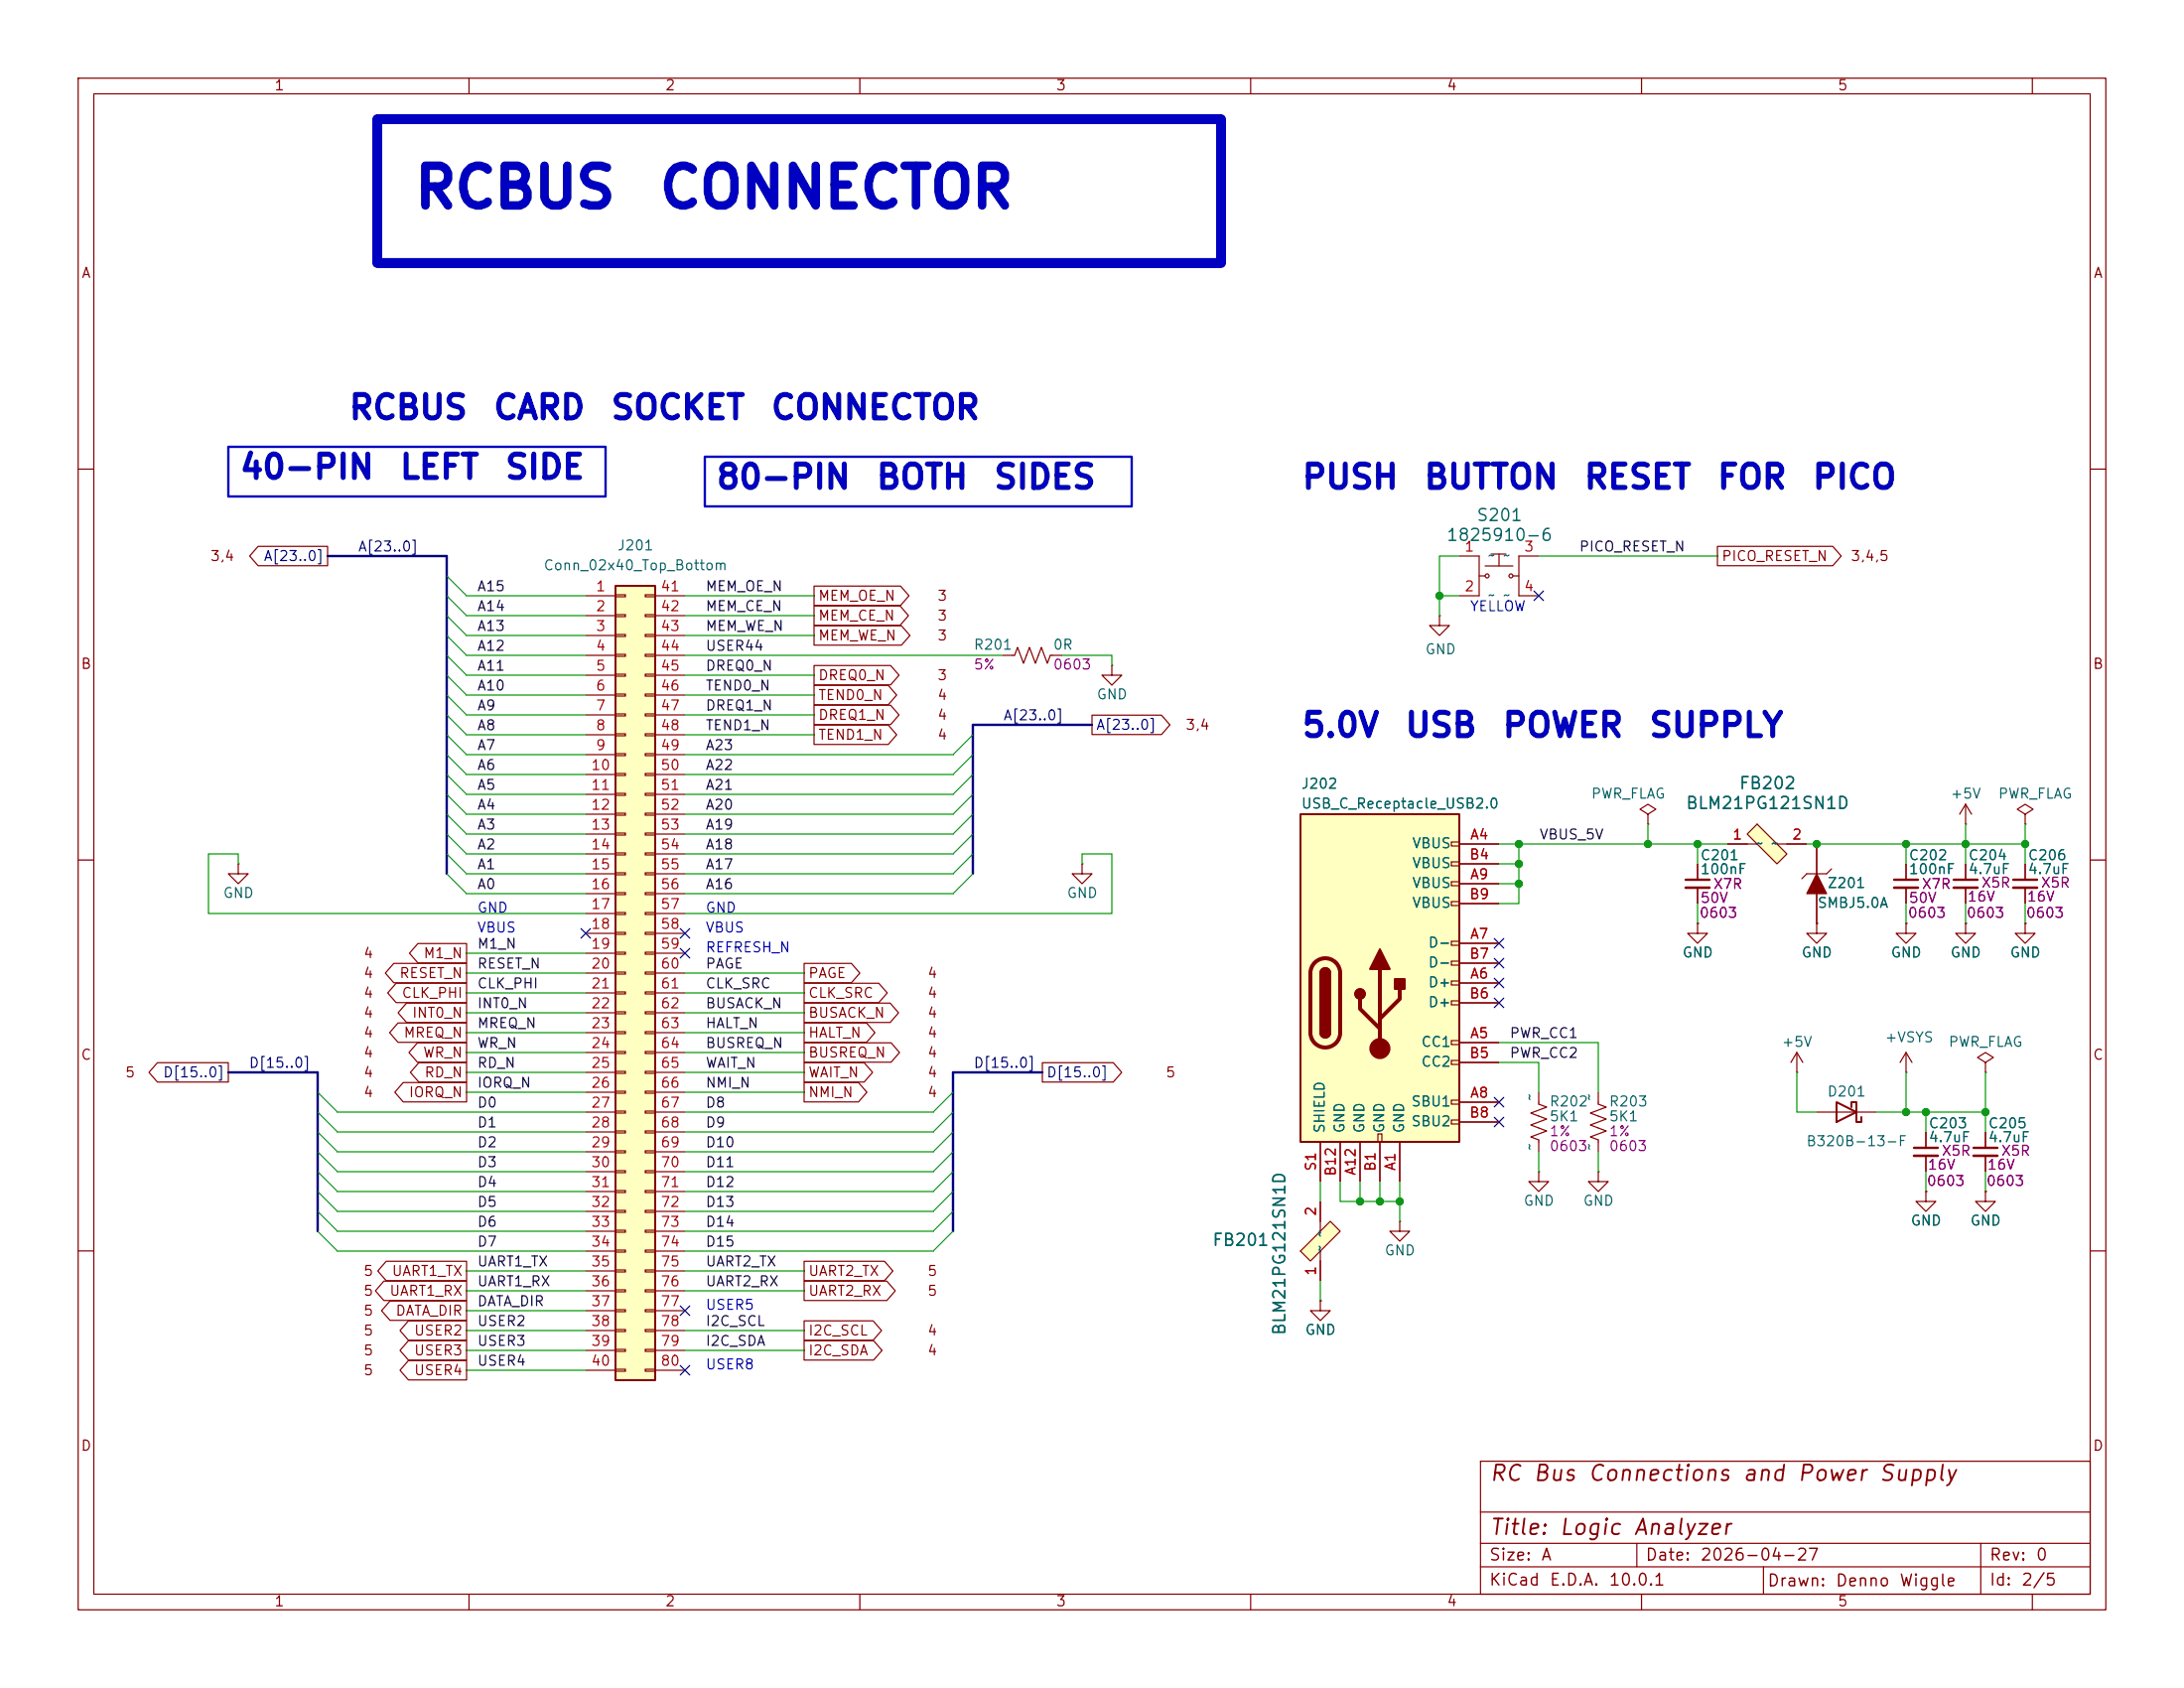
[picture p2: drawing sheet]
<svg xmlns="http://www.w3.org/2000/svg" width="279mm" height="216mm" viewBox="0 0 279 216" stroke-linecap="round" stroke-linejoin="round" font-family="sans-serif">
<g fill="none" stroke="#840000" stroke-width=".15">
<path d="M10 10h259.4v195.9h-259.4zM12 12h255.4v191.9h-255.4zM60 10v2M110 10v2M160 10v2M210 10v2M260 10v2M10 60h2M184.1 78.7v1.3h1.3l-1.3 1.3-1.2-1.3h1.2M184.1 78.7h.1M186.7 71.1h2.5v5.1h-2.5M189.2 73.7h.8"/>
<path d="M190 72.4h3.5M190.8 70.9h1.9M191.8 70.9v1.5M193.5 73.7h.8M196.8 71.1h-2.5v5.1h2.5M267.4 60h2M10 110h2M210.8 104.1l1-.6-1-.6-1 .6 1 .6v1.3M210.8 105.4h.1M217.2 118.1v1.3h1.2l-1.2 1.3-1.3-1.3h1.3M217.2 118.1h.1M217.2 110.5v2"/>
<path d="M217.2 113.5v2.1M232.4 118.1v1.3h1.3l-1.3 1.3-1.3-1.3h1.3M232.4 118.1h.1M232.4 108v3.8M232.4 114.3v3.8M234.3 111.1l-.6 .7h-2.6l-.6 .6M243.8 118.1v1.3h1.3l-1.3 1.3-1.2-1.3h1.2M243.8 118.1h.1M243.8 110.5v2M243.8 113.5v2.1M251.5 105.4h.1M251.5 118.1v1.3h1.2l-1.2 1.3-1.3-1.3h1.3"/>
<path d="M251.5 118.1h.1M251.5 102.9l-.8 1.2M251.5 102.9l.7 1.2M251.5 102.9v2.5M251.5 110.5v2M251.5 113.5v2.1M259.1 104.1l1-.6-1-.6-1 .6 1 .6v1.3M259.1 105.4h.1M259.1 118.1v1.3h1.2l-1.2 1.3-1.3-1.3h1.3M259.1 118.1h.1M259.1 110.5v2M259.1 113.5v2.1"/>
<path d="M267.4 110h2M196.8 139.7v1.5l1.1 .4-2.1 .8 2.1 .7-2.1 .8 2.1 .8-2.1 .7 1 .4v1.5M204.5 139.7v1.5l1 .4-2 .8 2 .7-2 .8 2 .8-2 .7 1 .4v1.5M229.9 137.2h.1M229.9 134.6l-.8 1.3M229.9 134.6l.7 1.3M229.9 134.6v2.6M243.8 137.2h.1M243.8 134.6l-.7 1.3M243.8 134.6l.8 1.3M243.8 134.6v2.6M254 135.9l1-.6-1-.7-1 .7 1 .6v1.3"/>
<path d="M254 137.2h.1M196.8 149.9v1.2h1.3l-1.3 1.3-1.2-1.3h1.2M196.8 149.9h.1M204.5 149.9v1.2h1.2l-1.2 1.3-1.3-1.3h1.3M204.5 149.9h.1M232.4 142.2h7.6M246.4 152.4v1.3h1.2l-1.2 1.2-1.3-1.2h1.3M246.4 152.4h.1M246.4 144.8v2M246.4 147.8v2.1M254 152.4v1.3h1.3l-1.3 1.2-1.3-1.2h1.3M254 152.4h.1"/>
<path d="M254 144.8v2M254 147.8v2.1M10 160h2M267.4 160h2M189.4 186.9h78v17h-78zM189.4 197.4h78M189.4 193.4h78M209.4 197.4v3M253.4 197.4v6.5M60 203.9v2M110 203.9v2M160 203.9v2"/>
<path d="M189.4 200.4h78M210 203.9v2M225.6 200.4v3.5M260 203.9v2"/>
<circle cx="190.2" cy="73.7" r=".25"/>
<circle cx="193.3" cy="73.7" r=".25"/>
</g>
<path d="M215.6 112.5h3.1M242.3 112.5h3.1M249.9 112.5h3.1M257.6 112.5h3M244.9 146.8h3M252.5 146.8h3" fill="none" stroke="#840000" stroke-width=".3"/>
<path d="M215.6 113.5h3.1M242.3 113.5h3.1M249.9 113.5h3.1M257.6 113.5h3M244.9 147.8h3M252.5 147.8h3" fill="none" stroke="#840000" stroke-width=".33"/>
<path d="M232.4 111.8l1.3 2.5h-2.6z" fill="#840000" stroke="#840000" stroke-width=".15"/>
<path d="M234.9 141l2.6 1.2-2.6 1.3zM236.9 141.6v-.6h.6v2.5h.6v-.6" fill="none" stroke="#840000" stroke-width=".25"/>
<path d="M166.4 104.1h20.3v42h-20.3z" fill="#ffffc2"/>
<g fill="none" stroke="#840000" stroke-width=".15">
<path d="M185.7 107.7h1v.5h-1zM185.7 110.2h1v.5h-1zM185.7 112.8h1v.5h-1zM185.7 115.3h1v.5h-1zM186.7 108h5.1M186.7 113h5.1M186.7 110.5h5.1M186.7 115.6h5.1M185.7 120.4h1v.5h-1zM185.7 122.9h1v.5h-1zM185.7 135.6h1v.5h-1zM185.7 125.5h1v.5h-1z"/>
<path d="M185.7 128h1v.5h-1zM185.7 133.1h1v.5h-1zM186.7 133.4h5.1M186.7 125.7h5.1M186.7 120.7h5.1M186.7 135.9h5.1M186.7 128.3h5.1M186.7 123.2h5.1M168.9 146.1v5M171.4 146.1v5M174 146.1v5M176.3 145h.5v1.1h-.5z"/>
<path d="M176.5 146.1v5M179.1 146.1v5M185.7 140.7h1v.5h-1zM185.7 143.3h1v.5h-1zM186.7 141h5.1M186.7 143.5h5.1M168.9 166.4v1.2h1.3l-1.3 1.3-1.3-1.3h1.3M168.9 166.4h.1"/>
</g>
<path d="M166.4 104.1h20.3v42h-20.3zM168.9 124.5a.64 .64 0 0 1 .6-.7 .64 .64 0 0 1 .7 .7M168.9 132.1a.64 .64 0 0 0 .6 .6 .64 .64 0 0 0 .7-.6" fill="none" stroke="#840000" stroke-width=".25"/>
<path d="M168.2 123.1a1.91 1.91 0 0 1 2.1-.4 1.91 1.91 0 0 1 1.1 1.8v7.6a1.91 1.91 0 0 1-1.9 1.9 1.91 1.91 0 0 1-1.9-1.9v-7.6a1.91 1.91 0 0 1 .6-1.4zM174 127.8v1.2l2.5 2.6M176.5 124v10.1M179.1 126.5v1.3l-2.6 2.5" fill="none" stroke="#840000" stroke-width=".51"/>
<g fill="#840000" stroke="#840000" stroke-width=".25">
<path d="M168.9 124.5h1.3v7.6h-1.3z"/>
<path d="M169.1 124a.64 .64 0 0 1 .7-.1 .64 .64 0 0 1 .4 .6h-1.3z"/>
<path d="M168.9 132.1h1.3a.64 .64 0 0 1-.7 .6 .64 .64 0 0 1-.6-.6z"/>
<path d="M176.5 121.4l1.3 2.6h-2.5z"/>
<path d="M178.4 125.2h1.3v1.3h-1.3z"/>
<circle cx="174" cy="127.1" r=".63"/>
</g>
<circle cx="176.5" cy="134.1" r="1.27" fill="#840000" stroke="#840000" stroke-width=".15"/>
<path d="M166.4 160l3.8-3.8 1.2 1.3-3.8 3.8z" fill="#ffffc2"/>
<path d="M128.3 83.8h1.5l.4-1 .7 2 .8-2 .8 2 .7-2 .8 2 .4-1h1.5M168.9 153.7v3.8M179.1 156.2v1.3h1.2l-1.2 1.3-1.3-1.3h1.3M179.1 156.2h.1M166.4 160l3.8-3.8 1.2 1.3-3.8 3.8zM168.9 160v3.8" fill="none" stroke="#840000" stroke-width=".15"/>
<path d="M223.5 106.7l1.3-1.3 3.8 3.8-1.3 1.3z" fill="#ffffc2"/>
<path d="M221 108h3.8M223.5 106.7l1.3-1.3 3.8 3.8-1.3 1.3zM227.3 108h3.8" fill="none" stroke="#840000" stroke-width=".15"/>
<path d="M78.7 74.9h5.1v101.6h-5.1z" fill="#ffffc2"/>
<path d="M78.7 74.9h5.1v101.6h-5.1z" fill="none" stroke="#840000" stroke-width=".25"/>
<g fill="none" stroke="#840000" stroke-width=".15">
<path d="M33 69.9h8.9v2.5h-8.9l-1.1-1.3zM74.9 76.2h3.8M74.9 78.7h3.8M78.7 76.1h1.3v.2h-1.3zM78.7 78.6h1.3v.3h-1.3zM82.5 76.1h1.3v.2h-1.3zM82.5 78.6h1.3v.3h-1.3zM83.8 76.2h3.8M83.8 78.7h3.8M104.1 75h11.1l1.1 1.2-1.1 1.2h-11.1zM104.1 77.5h11l1.1 1.2-1.1 1.3h-11zM219.7 69.9h14.8l1 1.2-1 1.3h-14.8z"/>
<path d="M74.9 81.3h3.8M74.9 83.8h3.8M74.9 86.4h3.8M74.9 88.9h3.8M74.9 91.4h3.8M74.9 94h3.8M74.9 96.5h3.8M74.9 99.1h3.8M78.7 81.2h1.3v.2h-1.3zM78.7 83.7h1.3v.2h-1.3zM78.7 86.2h1.3v.3h-1.3zM78.7 88.8h1.3v.2h-1.3z"/>
<path d="M78.7 91.3h1.3v.3h-1.3zM78.7 93.9h1.3v.2h-1.3zM78.7 96.4h1.3v.2h-1.3zM78.7 98.9h1.3v.3h-1.3zM82.5 81.2h1.3v.2h-1.3zM82.5 83.7h1.3v.2h-1.3zM82.5 86.2h1.3v.3h-1.3zM82.5 88.8h1.3v.2h-1.3zM82.5 91.3h1.3v.3h-1.3zM82.5 93.9h1.3v.2h-1.3zM82.5 96.4h1.3v.2h-1.3zM82.5 98.9h1.3v.3h-1.3z"/>
<path d="M83.8 81.3h3.8M83.8 83.8h3.8M83.8 86.4h3.8M83.8 88.9h3.8M83.8 91.4h3.8M83.8 94h3.8M83.8 96.5h3.8M83.8 99.1h3.8M104.1 92.7h9.5l1.1 1.3-1.1 1.2h-9.5zM104.1 85.1h9.8l1.1 1.3-1.1 1.2h-9.8zM104.1 80h11.2l1.1 1.3-1.1 1.2h-11.2zM104.1 90.2h9.8l1.1 1.2-1.1 1.3h-9.8z"/>
<path d="M104.1 87.7h9.5l1.1 1.2-1.1 1.2h-9.5zM139.7 91.5h8.9l1.1 1.2-1.1 1.2h-8.9zM142.2 85.1v1.3h1.3l-1.3 1.2-1.2-1.2h1.2M142.2 85.1h.1M30.5 110.5v1.3h1.2l-1.2 1.2-1.3-1.2h1.3M30.5 110.5h.1M74.9 101.6h3.8M74.9 104.1h3.8M74.9 106.7h3.8M74.9 109.2h3.8M74.9 111.8h3.8M74.9 114.3h3.8"/>
<path d="M74.9 116.8h3.8M74.9 119.4h3.8M78.7 101.5h1.3v.2h-1.3zM78.7 104h1.3v.3h-1.3zM78.7 106.6h1.3v.2h-1.3zM78.7 109.1h1.3v.2h-1.3zM78.7 111.6h1.3v.3h-1.3zM78.7 114.2h1.3v.2h-1.3zM78.7 116.7h1.3v.3h-1.3zM78.7 119.3h1.3v.2h-1.3zM82.5 101.5h1.3v.2h-1.3zM82.5 104h1.3v.3h-1.3z"/>
<path d="M82.5 106.6h1.3v.2h-1.3zM82.5 109.1h1.3v.2h-1.3zM82.5 111.6h1.3v.3h-1.3zM82.5 114.2h1.3v.2h-1.3zM82.5 116.7h1.3v.3h-1.3zM82.5 119.3h1.3v.2h-1.3zM83.8 101.6h3.8M83.8 104.1h3.8M83.8 106.7h3.8M83.8 109.2h3.8M83.8 111.8h3.8M83.8 114.3h3.8"/>
<path d="M83.8 116.8h3.8M83.8 119.4h3.8M138.4 110.5v1.3h1.3l-1.3 1.2-1.2-1.2h1.2M138.4 110.5h.1M186.7 108h5.1M186.7 113h5.1M186.7 110.5h5.1M186.7 115.6h5.1M217.2 118.1h.1M217.2 110.5v2M217.2 113.5v2.1M221 108h2.5"/>
<path d="M228.6 108h2.5M232.4 118.1h.1M232.4 108v3.8M232.4 114.3v3.8M243.8 118.1h.1M243.8 110.5v2M243.8 113.5v2.1M251.5 118.1h.1M251.5 110.5v2M251.5 113.5v2.1M259.1 118.1h.1M259.1 110.5v2"/>
<path d="M259.1 113.5v2.1M20.1 135.9h9.1v2.5h-9.1l-1-1.2zM50.4 123.2h9.3v2.5h-9.3l-1.1-1.2zM50.7 125.8h9v2.4h-9l-1.1-1.2zM50.9 130.8h8.8v2.5h-8.8l-1.1-1.2zM51.6 138.5h8.1v2.4h-8.1l-1.1-1.2zM52 128.3h7.7v2.5h-7.7l-1.1-1.3zM53.4 133.4h6.3v2.5h-6.3l-1.1-1.3zM53.5 120.7h6.2v2.5h-6.2l-1.1-1.3zM53.6 135.9h6.1v2.5h-6.1l-1.1-1.2zM74.9 121.9h3.8M74.9 124.5h3.8"/>
<path d="M74.9 127h3.8M74.9 129.5h3.8M74.9 132.1h3.8M74.9 134.6h3.8M74.9 137.2h3.8M74.9 139.7h3.8M78.7 121.8h1.3v.2h-1.3zM78.7 124.3h1.3v.3h-1.3zM78.7 126.9h1.3v.2h-1.3zM78.7 129.4h1.3v.3h-1.3zM78.7 132h1.3v.2h-1.3zM78.7 134.5h1.3v.2h-1.3z"/>
<path d="M78.7 137h1.3v.3h-1.3zM78.7 139.6h1.3v.2h-1.3zM82.5 121.8h1.3v.2h-1.3zM82.5 124.3h1.3v.3h-1.3zM82.5 126.9h1.3v.2h-1.3zM82.5 129.4h1.3v.3h-1.3zM82.5 132h1.3v.2h-1.3zM82.5 134.5h1.3v.2h-1.3zM82.5 137h1.3v.3h-1.3zM82.5 139.6h1.3v.2h-1.3zM83.8 121.9h3.8M83.8 124.5h3.8"/>
<path d="M83.8 127h3.8M83.8 129.5h3.8M83.8 132.1h3.8M83.8 134.6h3.8M83.8 137.2h3.8M83.8 139.7h3.8M102.9 133.4h11.1l1.1 1.2-1.1 1.3h-11.1zM102.9 128.3h11l1.1 1.2-1.1 1.3h-11zM102.9 125.8h9.5l1.1 1.2-1.1 1.2h-9.5zM102.9 123.2h6l1.1 1.3-1.1 1.2h-6zM102.9 135.9h7.7l1 1.3-1 1.2h-7.7zM102.9 138.5h6.9l1.1 1.2-1.1 1.2h-6.9z"/>
<path d="M102.9 130.8h8l1 1.3-1 1.2h-8zM133.3 135.9h9.1l1.1 1.3-1.1 1.2h-9.1zM186.7 133.4h5.1M186.7 125.7h5.1M186.7 120.7h5.1M186.7 135.9h5.1M186.7 128.3h5.1M186.7 123.2h5.1M74.9 142.2h3.8M74.9 144.8h3.8M74.9 147.3h3.8M74.9 149.9h3.8"/>
<path d="M74.9 152.4h3.8M74.9 154.9h3.8M74.9 157.5h3.8M78.7 142.1h1.3v.3h-1.3zM78.7 144.7h1.3v.2h-1.3zM78.7 147.2h1.3v.2h-1.3zM78.7 149.7h1.3v.3h-1.3zM78.7 152.3h1.3v.2h-1.3zM78.7 154.8h1.3v.3h-1.3zM78.7 157.4h1.3v.2h-1.3zM78.7 159.9h1.3v.2h-1.3zM82.5 142.1h1.3v.3h-1.3z"/>
<path d="M82.5 144.7h1.3v.2h-1.3zM82.5 147.2h1.3v.2h-1.3zM82.5 149.7h1.3v.3h-1.3zM82.5 152.3h1.3v.2h-1.3zM82.5 154.8h1.3v.3h-1.3zM82.5 157.4h1.3v.2h-1.3zM82.5 159.9h1.3v.2h-1.3zM83.8 142.2h3.8M83.8 144.8h3.8M83.8 147.3h3.8M83.8 149.9h3.8M83.8 152.4h3.8"/>
<path d="M83.8 154.9h3.8M83.8 157.5h3.8M168.9 146.1v5M168.9 153.7v2.5M171.4 146.1v5M174 146.1v5M176.5 146.1v5M179.1 146.1v5M186.7 141h5.1M186.7 143.5h5.1M246.4 152.4h.1M246.4 144.8v2"/>
<path d="M246.4 147.8v2.1M254 152.4h.1M254 144.8v2M254 147.8v2.1M49.1 163.9h10.6v2.4h-10.6l-1.1-1.2zM49.4 161.3h10.3v2.5h-10.3l-1.1-1.2zM49.9 166.4h9.8v2.5h-9.8l-1.1-1.3zM52.3 171.5h7.4v2.5h-7.4l-1.1-1.3zM52.3 168.9h7.4v2.5h-7.4l-1.1-1.2zM52.3 174h7.4v2.5h-7.4l-1.1-1.2zM74.9 160h3.8M74.9 162.6h3.8"/>
<path d="M74.9 165.1h3.8M74.9 167.6h3.8M74.9 170.2h3.8M74.9 172.7h3.8M74.9 175.3h3.8M78.7 162.4h1.3v.3h-1.3zM78.7 165h1.3v.2h-1.3zM78.7 167.5h1.3v.3h-1.3zM78.7 170.1h1.3v.2h-1.3zM78.7 172.6h1.3v.2h-1.3zM78.7 175.1h1.3v.3h-1.3zM82.5 162.4h1.3v.3h-1.3z"/>
<path d="M82.5 165h1.3v.2h-1.3zM82.5 167.5h1.3v.3h-1.3zM82.5 170.1h1.3v.2h-1.3zM82.5 172.6h1.3v.2h-1.3zM82.5 175.1h1.3v.3h-1.3zM83.8 160h3.8M83.8 162.6h3.8M83.8 165.1h3.8M83.8 167.6h3.8M83.8 170.2h3.8M83.8 172.7h3.8M83.8 175.3h3.8"/>
<path d="M102.9 171.5h8.9l1 1.2-1 1.3h-8.9zM102.9 168.9h8.8l1.1 1.3-1.1 1.2h-8.8zM102.9 161.3h10.3l1 1.3-1 1.2h-10.3zM102.9 163.9h10.6l1 1.2-1 1.2h-10.6zM168.9 166.4h.1M168.9 161.3v2.5"/>
</g>
<path d="M41.9 71.1h15.2v40.7M139.7 92.7h-15.2v19.1M29.2 137.2h11.4v20.3M133.3 137.2h-11.4v20.3" fill="none" stroke="#000084" stroke-width=".3"/>
<g fill="none" stroke="#009600" stroke-width=".15">
<path d="M57.1 78.7l2.6 2.6h15.2M57.1 76.2l2.6 2.5h15.2M57.1 73.7l2.6 2.5h15.2M87.6 78.7h16.5M87.6 76.2h16.5M184.1 76.2h2.6M186.7 71.1h-2.6v7.6M196.8 71.1h22.9M57.1 86.4l2.6 2.5h15.2M57.1 91.4l2.6 2.6h15.2M57.1 83.8l2.6 2.6h15.2M57.1 81.3l2.6 2.5h15.2"/>
<path d="M57.1 88.9l2.6 2.5h15.2M57.1 96.5l2.6 2.6h15.2M57.1 94l2.6 2.5h15.2M57.1 99.1l2.6 2.5h15.2M87.6 88.9h16.5M87.6 94h16.5M87.6 86.4h16.5M87.6 81.3h16.5M87.6 83.8h40.7M87.6 91.4h16.5M124.5 96.5l-2.6 2.6h-34.3M124.5 94l-2.6 2.5h-34.3"/>
<path d="M124.5 99.1l-2.6 2.5h-34.3M135.9 83.8h6.3v1.3M30.5 110.5v-1.3h-3.8v7.6h48.2M57.1 106.7l2.6 2.5h15.2M57.1 111.8l2.6 2.5h15.2M57.1 109.2l2.6 2.6h15.2M57.1 101.6l2.6 2.5h15.2M57.1 104.1l2.6 2.6h15.2M124.5 106.7l-2.6 2.5h-34.3M124.5 111.8l-2.6 2.5h-34.3M124.5 109.2l-2.6 2.6h-34.3M124.5 101.6l-2.6 2.5h-34.3"/>
<path d="M124.5 104.1l-2.6 2.6h-34.3M138.4 110.5v-1.3h3.8v7.6h-54.6M191.8 108h29.2M191.8 110.5h2.5M191.8 113h2.5M194.3 108v7.6h-2.5M210.8 105.4v2.6M217.2 108v2.5M217.2 115.6v2.5M231.1 108h28M243.8 108v2.5M243.8 115.6v2.5"/>
<path d="M251.5 105.4v5.1M251.5 115.6v2.5M259.1 105.4v5.1M259.1 115.6v2.5M40.6 139.7l2.6 2.5h31.7M59.7 121.9h15.2M59.7 132.1h15.2M59.7 127h15.2M59.7 129.5h15.2M59.7 139.7h15.2M59.7 137.2h15.2M59.7 134.6h15.2"/>
<path d="M59.7 124.5h15.2M87.6 132.1h15.3M87.6 127h15.3M87.6 129.5h15.3M87.6 139.7h15.3M87.6 137.2h15.3M87.6 134.6h15.3M87.6 124.5h15.3M121.9 139.7l-2.5 2.5h-31.8M191.8 135.9h5v3.8M191.8 133.4h12.7v6.3M229.9 137.2v5h2.5"/>
<path d="M243.8 137.2v5M254 137.2v7.6M40.6 157.5l2.6 2.5h31.7M40.6 144.8l2.6 2.5h31.7M40.6 147.3l2.6 2.6h31.7M40.6 142.2l2.6 2.6h31.7M40.6 154.9l2.6 2.6h31.7M40.6 152.4l2.6 2.5h31.7M40.6 149.9l2.6 2.5h31.7M121.9 157.5l-2.5 2.5h-31.8M121.9 144.8l-2.5 2.5h-31.8M121.9 147.3l-2.5 2.6h-31.8"/>
<path d="M121.9 142.2l-2.5 2.6h-31.8M121.9 154.9l-2.5 2.6h-31.8M121.9 152.4l-2.5 2.5h-31.8M121.9 149.9l-2.5 2.5h-31.8M168.9 151.1v2.6M171.4 151.1v2.6h7.7M174 151.1v2.6M176.5 151.1v2.6M179.1 151.1v5.1M196.8 147.3v2.6M204.5 147.3v2.6M240 142.2h14"/>
<path d="M246.4 142.2v2.6M246.4 149.9v2.5M254 149.9v2.5M59.7 172.7h15.2M59.7 170.2h15.2M59.7 175.3h15.2M59.7 162.6h15.2M59.7 165.1h15.2M59.7 167.6h15.2M87.6 172.7h15.3M87.6 170.2h15.3M87.6 162.6h15.3"/>
<path d="M87.6 165.1h15.3M168.9 163.8v2.6"/>
</g>
<g fill="none" stroke="#000084" stroke-width=".15">
<path d="M196.2 75.6l1.3 1.2M197.5 75.6l-1.3 1.2M74.3 118.8l1.2 1.2M75.5 118.8l-1.2 1.2M87 118.8l1.2 1.2M88.2 118.8l-1.2 1.2M87 121.3l1.2 1.2M88.2 121.3l-1.2 1.2M191.2 125.1l1.2 1.2M191.2 122.6l1.2 1.2M191.2 127.7l1.2 1.2M191.2 120l1.2 1.3"/>
<path d="M192.4 125.1l-1.2 1.2M192.4 122.6l-1.2 1.2M192.4 127.7l-1.2 1.2M192.4 120l-1.2 1.3M191.2 140.4l1.2 1.2M191.2 142.9l1.2 1.2M192.4 140.4l-1.2 1.2M192.4 142.9l-1.2 1.2M87 174.7l1.2 1.2M87 167l1.2 1.2M88.2 174.7l-1.2 1.2M88.2 167l-1.2 1.2"/>
</g>
<path d="M48.3 15.2h107.9v18.4h-107.9z" fill="none" stroke="#0000c2" stroke-width="1.3"/>
<path d="M29.2 57.2h48.3v6.3h-48.3zM90.2 58.4h54.6v6.4h-54.6z" fill="none" stroke="#0000c2" stroke-width=".3"/>
<g fill="#009600" stroke="#009600" stroke-width=".13">
<circle cx="184.1" cy="76.2" r=".46"/>
<circle cx="194.3" cy="110.5" r=".46"/>
<circle cx="210.8" cy="108" r=".46"/>
<circle cx="194.3" cy="108" r=".46"/>
<circle cx="232.4" cy="108" r=".46"/>
<circle cx="217.2" cy="108" r=".46"/>
<circle cx="174" cy="153.7" r=".46"/>
<circle cx="176.5" cy="153.7" r=".46"/>
<circle cx="179.1" cy="153.7" r=".46"/>
<circle cx="194.3" cy="113" r=".46"/>
<circle cx="243.8" cy="108" r=".46"/>
<circle cx="246.4" cy="142.2" r=".46"/>
<circle cx="254" cy="142.2" r=".46"/>
<circle cx="251.5" cy="108" r=".46"/>
<circle cx="259.1" cy="108" r=".46"/>
<circle cx="243.8" cy="142.2" r=".46"/>
</g>
<g font-size="5.1" fill="#0000c2">
<text x="52.7" y="27.8">RCBUS</text>
<text x="84" y="27.8">CONNECTOR</text>
</g>
<g font-size="3" fill="#0000c2">
<text x="44.4" y="54.4">RCBUS</text>
<text x="62.9" y="54.4">CARD</text>
<text x="78" y="54.4">SOCKET</text>
<text x="98.4" y="54.4">CONNECTOR</text>
<text x="30.5" y="62">40-PIN</text>
<text x="50.9" y="62">LEFT</text>
<text x="64.4" y="62">SIDE</text>
<text x="91.4" y="63.3">80-PIN</text>
<text x="111.9" y="63.3">BOTH</text>
<text x="126.9" y="63.3">SIDES</text>
<text x="166.4" y="63.3">PUSH</text>
<text x="182" y="63.3">BUTTON</text>
<text x="202.5" y="63.3">RESET</text>
<text x="219.5" y="63.3">FOR</text>
<text x="231.7" y="63.3">PICO</text>
<text x="166.4" y="95">5.0V</text>
<text x="179.6" y="95">USB</text>
<text x="192" y="95">POWER</text>
<text x="210.8" y="95">SUPPLY</text>
</g>
<g font-size="2" fill="#840000">
<text x="190.4" y="189.9">RC Bus Connections and Power Supply</text>
<text x="190.4" y="196.8">Title: Logic Analyzer</text>
</g>
<g font-size="1.5" fill="#006464">
<text x="184.9" y="69.6">1825910-6</text>
<text x="188.8" y="67">S201</text>
<text x="222.4" y="101.3">FB202</text>
<text x="215.6" y="103.9">BLM21PG121SN1D</text>
<text x="155" y="159.7">FB201</text>
<text x="164.8" y="170.9" transform="rotate(-90 164.8 170.9)">BLM21PG121SN1D</text>
</g>
<g font-size="1.5" fill="#840000">
<text x="190.4" y="203.2">KiCad</text>
<text x="190.4" y="200">Size:</text>
<text x="197.1" y="200">A</text>
<text x="198.1" y="203.2">E.D.A.</text>
<text x="205.7" y="203.2">10.0.1</text>
<text x="210.4" y="200">Date:</text>
<text x="217.4" y="200">2026-04-27</text>
<text x="226" y="203.3">Drawn:</text>
<text x="234.7" y="203.3">Denno</text>
<text x="242.9" y="203.3">Wiggle</text>
<text x="254.4" y="200">Rev:</text>
<text x="254.4" y="203.2">Id:</text>
<text x="258.5" y="203.2">2/5</text>
<text x="260.3" y="200">0</text>
</g>
<g font-size="1.3" fill="#840000">
<text x="35" y="11.9">1</text>
<text x="85" y="11.9">2</text>
<text x="135" y="11.9">3</text>
<text x="185" y="11.9">4</text>
<text x="235" y="11.9">5</text>
<text x="10.3" y="35.9">A</text>
<text x="267.7" y="35.9">A</text>
<text x="26.8" y="72.1">3,4</text>
<text x="104.6" y="77.2">MEM_OE_N</text>
<text x="119.8" y="77.2">3</text>
<text x="220.2" y="72.1">PICO_RESET_N</text>
<text x="236.7" y="72.1">3,4,5</text>
<text x="104.6" y="79.7">MEM_CE_N</text>
<text x="104.6" y="82.2">MEM_WE_N</text>
<text x="119.8" y="79.7">3</text>
<text x="119.8" y="82.2">3</text>
<text x="10.3" y="85.9">B</text>
<text x="104.6" y="87.3">DREQ0_N</text>
<text x="104.6" y="89.9">TEND0_N</text>
<text x="119.8" y="87.3">3</text>
<text x="119.8" y="89.9">4</text>
<text x="267.7" y="85.9">B</text>
<text x="104.6" y="94.9">TEND1_N</text>
<text x="104.6" y="92.4">DREQ1_N</text>
<text x="119.8" y="94.9">4</text>
<text x="119.8" y="92.4">4</text>
<text x="151.6" y="93.7">3,4</text>
<text x="46.4" y="125.4">4</text>
<text x="46.4" y="122.9">4</text>
<text x="51" y="125.4">RESET_N</text>
<text x="54.1" y="122.9">M1_N</text>
<text x="103.3" y="125.4">PAGE</text>
<text x="118.6" y="125.4">4</text>
<text x="46.4" y="130.5">4</text>
<text x="46.4" y="128">4</text>
<text x="51.3" y="128">CLK_PHI</text>
<text x="52.6" y="130.5">INT0_N</text>
<text x="103.3" y="130.5">BUSACK_N</text>
<text x="103.3" y="128">CLK_SRC</text>
<text x="118.6" y="130.5">4</text>
<text x="118.6" y="128">4</text>
<text x="10.3" y="135.9">C</text>
<text x="46.4" y="135.6">4</text>
<text x="46.4" y="133">4</text>
<text x="51.5" y="133">MREQ_N</text>
<text x="54" y="135.6">WR_N</text>
<text x="103.3" y="135.6">BUSREQ_N</text>
<text x="103.3" y="133">HALT_N</text>
<text x="118.6" y="135.6">4</text>
<text x="118.6" y="133">4</text>
<text x="267.7" y="135.9">C</text>
<text x="15.9" y="138.1">5</text>
<text x="46.4" y="140.7">4</text>
<text x="46.4" y="138.1">4</text>
<text x="52.2" y="140.7">IORQ_N</text>
<text x="54.2" y="138.1">RD_N</text>
<text x="103.3" y="138.1">WAIT_N</text>
<text x="103.3" y="140.7">NMI_N</text>
<text x="118.6" y="138.1">4</text>
<text x="118.6" y="140.7">4</text>
<text x="149" y="138.1">5</text>
<text x="46.4" y="166.1">5</text>
<text x="46.4" y="163.5">5</text>
<text x="49.7" y="166.1">UART1_RX</text>
<text x="50" y="163.5">UART1_TX</text>
<text x="103.3" y="163.5">UART2_TX</text>
<text x="103.3" y="166.1">UART2_RX</text>
<text x="118.6" y="163.5">5</text>
<text x="118.6" y="166.1">5</text>
<text x="46.4" y="173.7">5</text>
<text x="46.4" y="171.1">5</text>
<text x="46.4" y="168.6">5</text>
<text x="50.5" y="168.6">DATA_DIR</text>
<text x="52.9" y="173.7">USER3</text>
<text x="52.9" y="171.1">USER2</text>
<text x="103.3" y="173.7">I2C_SDA</text>
<text x="103.3" y="171.1">I2C_SCL</text>
<text x="118.6" y="173.7">4</text>
<text x="118.6" y="171.1">4</text>
<text x="46.4" y="176.2">5</text>
<text x="52.9" y="176.2">USER4</text>
<text x="10.3" y="185.9">D</text>
<text x="267.7" y="185.9">D</text>
<text x="35" y="205.8">1</text>
<text x="85" y="205.8">2</text>
<text x="135" y="205.8">3</text>
<text x="185" y="205.8">4</text>
<text x="235" y="205.8">5</text>
</g>
<g font-size="1.3" fill="#000084">
<text x="45.7" y="70.9">A[23..0]</text>
<text x="33.6" y="72.1">A[23..0]</text>
<text x="128.3" y="92.4">A[23..0]</text>
<text x="140.1" y="93.7">A[23..0]</text>
<text x="31.7" y="136.9">D[15..0]</text>
<text x="124.5" y="136.9">D[15..0]</text>
<text x="20.8" y="138.1">D[15..0]</text>
<text x="133.8" y="138.1">D[15..0]</text>
</g>
<g font-size="1.3" fill="#006464">
<text x="78.9" y="70.7">J201</text>
<text x="190.2" y="72">~ ~</text>
<text x="69.4" y="73.3">Conn_02x40_Top_Bottom</text>
<text x="190.2" y="77.1">~ ~</text>
<text x="124.5" y="83.4">R201</text>
<text x="134.6" y="83.4">0R</text>
<text x="182.2" y="84">GND</text>
<text x="140.2" y="89.8">GND</text>
<text x="166.4" y="101.2">J202</text>
<text x="166.4" y="103.7">USB_C_Receptacle_USB2.0</text>
<text x="203.5" y="102.5">PWR_FLAG</text>
<text x="249.4" y="102.5">+5V</text>
<text x="255.5" y="102.5">PWR_FLAG</text>
<text x="180.6" y="108.8">VBUS</text>
<text x="180.6" y="113.9">VBUS</text>
<text x="180.6" y="111.4">VBUS</text>
<text x="217.4" y="110.3">C201</text>
<text x="217.4" y="112.1">100nF</text>
<text x="224.5" y="108.8">~ ~</text>
<text x="233.7" y="113.9">Z201</text>
<text x="244.1" y="110.3">C202</text>
<text x="244.1" y="112.1">100nF</text>
<text x="251.7" y="110.3">C204</text>
<text x="251.7" y="112.1">4.7uF</text>
<text x="259.3" y="110.3">C206</text>
<text x="259.3" y="112.1">4.7uF</text>
<text x="28.4" y="115.2">GND</text>
<text x="136.4" y="115.2">GND</text>
<text x="180.6" y="116.4">VBUS</text>
<text x="232.4" y="116.4">SMBJ5.0A</text>
<text x="182.6" y="121.5">D-</text>
<text x="182.6" y="124.1">D-</text>
<text x="215.1" y="122.8">GND</text>
<text x="230.4" y="122.8">GND</text>
<text x="241.8" y="122.8">GND</text>
<text x="249.4" y="122.8">GND</text>
<text x="257" y="122.8">GND</text>
<text x="182.6" y="126.6">D+</text>
<text x="182.6" y="129.1">D+</text>
<text x="181.7" y="134.2">CC1</text>
<text x="181.7" y="136.8">CC2</text>
<text x="227.8" y="134.2">+5V</text>
<text x="241" y="133.6">+VSYS</text>
<text x="249.2" y="134.2">PWR_FLAG</text>
<text x="180.5" y="141.8">SBU1</text>
<text x="196.6" y="140.9" transform="rotate(-90 196.6 140.9)">~</text>
<text x="198.1" y="141.8">R202</text>
<text x="198.1" y="143.7">5K1</text>
<text x="204.2" y="140.9" transform="rotate(-90 204.2 140.9)">~</text>
<text x="205.7" y="141.8">R203</text>
<text x="205.7" y="143.7">5K1</text>
<text x="233.7" y="140.6">D201</text>
<text x="169.8" y="145" transform="rotate(-90 169.8 145)">SHIELD</text>
<text x="172.3" y="145" transform="rotate(-90 172.3 145)">GND</text>
<text x="174.9" y="145" transform="rotate(-90 174.9 145)">GND</text>
<text x="177.4" y="145" transform="rotate(-90 177.4 145)">GND</text>
<text x="179.9" y="145" transform="rotate(-90 179.9 145)">GND</text>
<text x="180.5" y="144.4">SBU2</text>
<text x="196.6" y="147.2" transform="rotate(-90 196.6 147.2)">~</text>
<text x="204.2" y="147.2" transform="rotate(-90 204.2 147.2)">~</text>
<text x="231" y="146.9">B320B-13-F</text>
<text x="246.6" y="144.6">C203</text>
<text x="246.6" y="146.4">4.7uF</text>
<text x="254.3" y="144.6">C205</text>
<text x="254.3" y="146.4">4.7uF</text>
<text x="194.8" y="154.5">GND</text>
<text x="202.4" y="154.5">GND</text>
<text x="169.8" y="160.3" transform="rotate(-90 169.8 160.3)">~ ~</text>
<text x="177" y="160.9">GND</text>
<text x="244.3" y="157.1">GND</text>
<text x="252" y="157.1">GND</text>
<text x="166.9" y="171">GND</text>
</g>
<g font-size="1.3" fill="#a90000">
<text x="187.3" y="70.9">1</text>
<text x="194.9" y="70.9">3</text>
<text x="76.1" y="75.9">1</text>
<text x="84.4" y="75.9">41</text>
<text x="187.3" y="75.9">2</text>
<text x="194.9" y="75.9">4</text>
<text x="76.1" y="78.5">2</text>
<text x="76.1" y="81">3</text>
<text x="76.1" y="83.6">4</text>
<text x="84.4" y="78.5">42</text>
<text x="84.4" y="81">43</text>
<text x="84.4" y="83.6">44</text>
<text x="76.1" y="86.1">5</text>
<text x="76.1" y="88.6">6</text>
<text x="84.4" y="86.1">45</text>
<text x="84.4" y="88.6">46</text>
<text x="76.1" y="91.2">7</text>
<text x="76.1" y="93.7">8</text>
<text x="84.4" y="91.2">47</text>
<text x="84.4" y="93.7">48</text>
<text x="75.5" y="98.8">10</text>
<text x="75.5" y="101.3">11</text>
<text x="76.1" y="96.3">9</text>
<text x="84.4" y="96.3">49</text>
<text x="84.4" y="98.8">50</text>
<text x="84.4" y="101.3">51</text>
<text x="75.5" y="103.9">12</text>
<text x="75.5" y="106.4">13</text>
<text x="84.4" y="103.9">52</text>
<text x="84.4" y="106.4">53</text>
<text x="188" y="107.7">A4</text>
<text x="221.5" y="107.7">1</text>
<text x="229.2" y="107.7">2</text>
<text x="75.5" y="109">14</text>
<text x="75.5" y="111.5">15</text>
<text x="84.4" y="109">54</text>
<text x="84.4" y="111.5">55</text>
<text x="187.9" y="110.2">B4</text>
<text x="188" y="112.8">A9</text>
<text x="75.5" y="114">16</text>
<text x="75.5" y="116.6">17</text>
<text x="75.5" y="119.1">18</text>
<text x="84.4" y="114">56</text>
<text x="84.4" y="116.6">57</text>
<text x="84.4" y="119.1">58</text>
<text x="187.9" y="115.3">B9</text>
<text x="75.5" y="121.7">19</text>
<text x="75.5" y="124.2">20</text>
<text x="84.4" y="121.7">59</text>
<text x="84.4" y="124.2">60</text>
<text x="187.9" y="122.9">B7</text>
<text x="188" y="125.5">A6</text>
<text x="188" y="120.4">A7</text>
<text x="75.5" y="126.7">21</text>
<text x="75.5" y="129.3">22</text>
<text x="75.5" y="131.8">23</text>
<text x="84.4" y="126.7">61</text>
<text x="84.4" y="129.3">62</text>
<text x="84.4" y="131.8">63</text>
<text x="187.9" y="128">B6</text>
<text x="75.5" y="134.4">24</text>
<text x="75.5" y="136.9">25</text>
<text x="84.4" y="134.4">64</text>
<text x="84.4" y="136.9">65</text>
<text x="187.9" y="135.6">B5</text>
<text x="188" y="133.1">A5</text>
<text x="75.5" y="139.4">26</text>
<text x="75.5" y="142">27</text>
<text x="84.4" y="139.4">66</text>
<text x="84.4" y="142">67</text>
<text x="187.9" y="143.3">B8</text>
<text x="188" y="140.7">A8</text>
<text x="75.5" y="144.5">28</text>
<text x="75.5" y="147.1">29</text>
<text x="75.5" y="149.6">30</text>
<text x="84.4" y="144.5">68</text>
<text x="84.4" y="147.1">69</text>
<text x="84.4" y="149.6">70</text>
<text x="168.7" y="149.9" transform="rotate(-90 168.7 149.9)">S1</text>
<text x="176.3" y="149.9" transform="rotate(-90 176.3 149.9)">B1</text>
<text x="178.8" y="149.8" transform="rotate(-90 178.8 149.8)">A1</text>
<text x="75.5" y="152.1">31</text>
<text x="75.5" y="154.7">32</text>
<text x="84.4" y="152.1">71</text>
<text x="84.4" y="154.7">72</text>
<text x="168.7" y="155.6" transform="rotate(-90 168.7 155.6)">2</text>
<text x="171.2" y="150.5" transform="rotate(-90 171.2 150.5)">B12</text>
<text x="173.7" y="150.4" transform="rotate(-90 173.7 150.4)">A12</text>
<text x="75.5" y="157.2">33</text>
<text x="75.5" y="159.8">34</text>
<text x="84.4" y="157.2">73</text>
<text x="84.4" y="159.8">74</text>
<text x="75.5" y="162.3">35</text>
<text x="75.5" y="164.8">36</text>
<text x="75.5" y="167.4">37</text>
<text x="84.4" y="162.3">75</text>
<text x="84.4" y="164.8">76</text>
<text x="84.4" y="167.4">77</text>
<text x="168.7" y="163.3" transform="rotate(-90 168.7 163.3)">1</text>
<text x="75.5" y="169.9">38</text>
<text x="75.5" y="172.5">39</text>
<text x="84.4" y="169.9">78</text>
<text x="84.4" y="172.5">79</text>
<text x="75.5" y="175">40</text>
<text x="84.4" y="175">80</text>
</g>
<g font-size="1.3" fill="#0f0f0f">
<text x="201.9" y="70.9">PICO_RESET_N</text>
<text x="61" y="75.9">A15</text>
<text x="90.2" y="75.9">MEM_OE_N</text>
<text x="61" y="83.6">A12</text>
<text x="61" y="81">A13</text>
<text x="61" y="78.5">A14</text>
<text x="90.2" y="81">MEM_WE_N</text>
<text x="90.2" y="78.5">MEM_CE_N</text>
<text x="90.2" y="83.6">USER44</text>
<text x="61" y="86.1">A11</text>
<text x="61" y="88.6">A10</text>
<text x="90.2" y="88.6">TEND0_N</text>
<text x="90.2" y="86.1">DREQ0_N</text>
<text x="61" y="93.7">A8</text>
<text x="61" y="91.2">A9</text>
<text x="90.2" y="91.2">DREQ1_N</text>
<text x="90.2" y="93.7">TEND1_N</text>
<text x="61" y="96.3">A7</text>
<text x="61" y="98.8">A6</text>
<text x="61" y="101.3">A5</text>
<text x="90.2" y="101.3">A21</text>
<text x="90.2" y="98.8">A22</text>
<text x="90.2" y="96.3">A23</text>
<text x="61" y="106.4">A3</text>
<text x="61" y="103.9">A4</text>
<text x="90.2" y="106.4">A19</text>
<text x="90.2" y="103.9">A20</text>
<text x="196.8" y="107.7">VBUS_5V</text>
<text x="61" y="111.5">A1</text>
<text x="61" y="109">A2</text>
<text x="90.2" y="109">A18</text>
<text x="90.2" y="111.5">A17</text>
<text x="61" y="114">A0</text>
<text x="90.2" y="114">A16</text>
<text x="61" y="121.7">M1_N</text>
<text x="61" y="124.2">RESET_N</text>
<text x="90.2" y="124.2">PAGE</text>
<text x="61" y="131.8">MREQ_N</text>
<text x="61" y="129.3">INT0_N</text>
<text x="61" y="126.7">CLK_PHI</text>
<text x="90.2" y="131.8">HALT_N</text>
<text x="90.2" y="126.7">CLK_SRC</text>
<text x="90.2" y="129.3">BUSACK_N</text>
<text x="61" y="134.4">WR_N</text>
<text x="61" y="136.9">RD_N</text>
<text x="90.2" y="134.4">BUSREQ_N</text>
<text x="90.2" y="136.9">WAIT_N</text>
<text x="193" y="133.1">PWR_CC1</text>
<text x="193" y="135.6">PWR_CC2</text>
<text x="61" y="142">D0</text>
<text x="61" y="139.4">IORQ_N</text>
<text x="90.2" y="139.4">NMI_N</text>
<text x="90.2" y="142">D8</text>
<text x="61" y="147.1">D2</text>
<text x="61" y="149.6">D3</text>
<text x="61" y="144.5">D1</text>
<text x="90.2" y="147.1">D10</text>
<text x="90.2" y="149.6">D11</text>
<text x="90.2" y="144.5">D9</text>
<text x="61" y="154.7">D5</text>
<text x="61" y="152.1">D4</text>
<text x="90.2" y="154.7">D13</text>
<text x="90.2" y="152.1">D12</text>
<text x="61" y="159.8">D7</text>
<text x="61" y="157.2">D6</text>
<text x="90.2" y="159.8">D15</text>
<text x="90.2" y="157.2">D14</text>
<text x="61" y="162.3">UART1_TX</text>
<text x="61" y="164.8">UART1_RX</text>
<text x="61" y="167.4">DATA_DIR</text>
<text x="90.2" y="164.8">UART2_RX</text>
<text x="90.2" y="162.3">UART2_TX</text>
<text x="61" y="172.5">USER3</text>
<text x="61" y="169.9">USER2</text>
<text x="90.2" y="172.5">I2C_SDA</text>
<text x="90.2" y="169.9">I2C_SCL</text>
<text x="61" y="175">USER4</text>
</g>
<g font-size="1.3" fill="#0000c2">
<text x="188" y="78.5">YELLOW</text>
<text x="61" y="119.6">VBUS</text>
<text x="61" y="117">GND</text>
<text x="90.2" y="117">GND</text>
<text x="90.2" y="119.6">VBUS</text>
<text x="90.2" y="122.1">REFRESH_N</text>
<text x="90.2" y="167.8">USER5</text>
<text x="90.2" y="175.5">USER8</text>
</g>
<g font-size="1.3" fill="#840084">
<text x="124.5" y="86">5%</text>
<text x="134.6" y="86">0603</text>
<text x="253.4" y="113.9">X5R</text>
<text x="261" y="113.9">X5R</text>
<text x="217.3" y="117.7">0603</text>
<text x="217.4" y="115.8">50V</text>
<text x="219.1" y="114">X7R</text>
<text x="244" y="117.7">0603</text>
<text x="244.1" y="115.8">50V</text>
<text x="245.8" y="114">X7R</text>
<text x="251.5" y="117.7">0603</text>
<text x="251.6" y="115.6">16V</text>
<text x="259.1" y="117.7">0603</text>
<text x="259.2" y="115.6">16V</text>
<text x="198.1" y="145.6">1%</text>
<text x="198.1" y="147.5">0603</text>
<text x="205.7" y="145.6">1%</text>
<text x="205.7" y="147.5">0603</text>
<text x="246.5" y="149.9">16V</text>
<text x="248.3" y="148.1">X5R</text>
<text x="254.1" y="149.9">16V</text>
<text x="255.9" y="148.1">X5R</text>
<text x="246.4" y="152">0603</text>
<text x="254" y="152">0603</text>
</g>
</svg>
